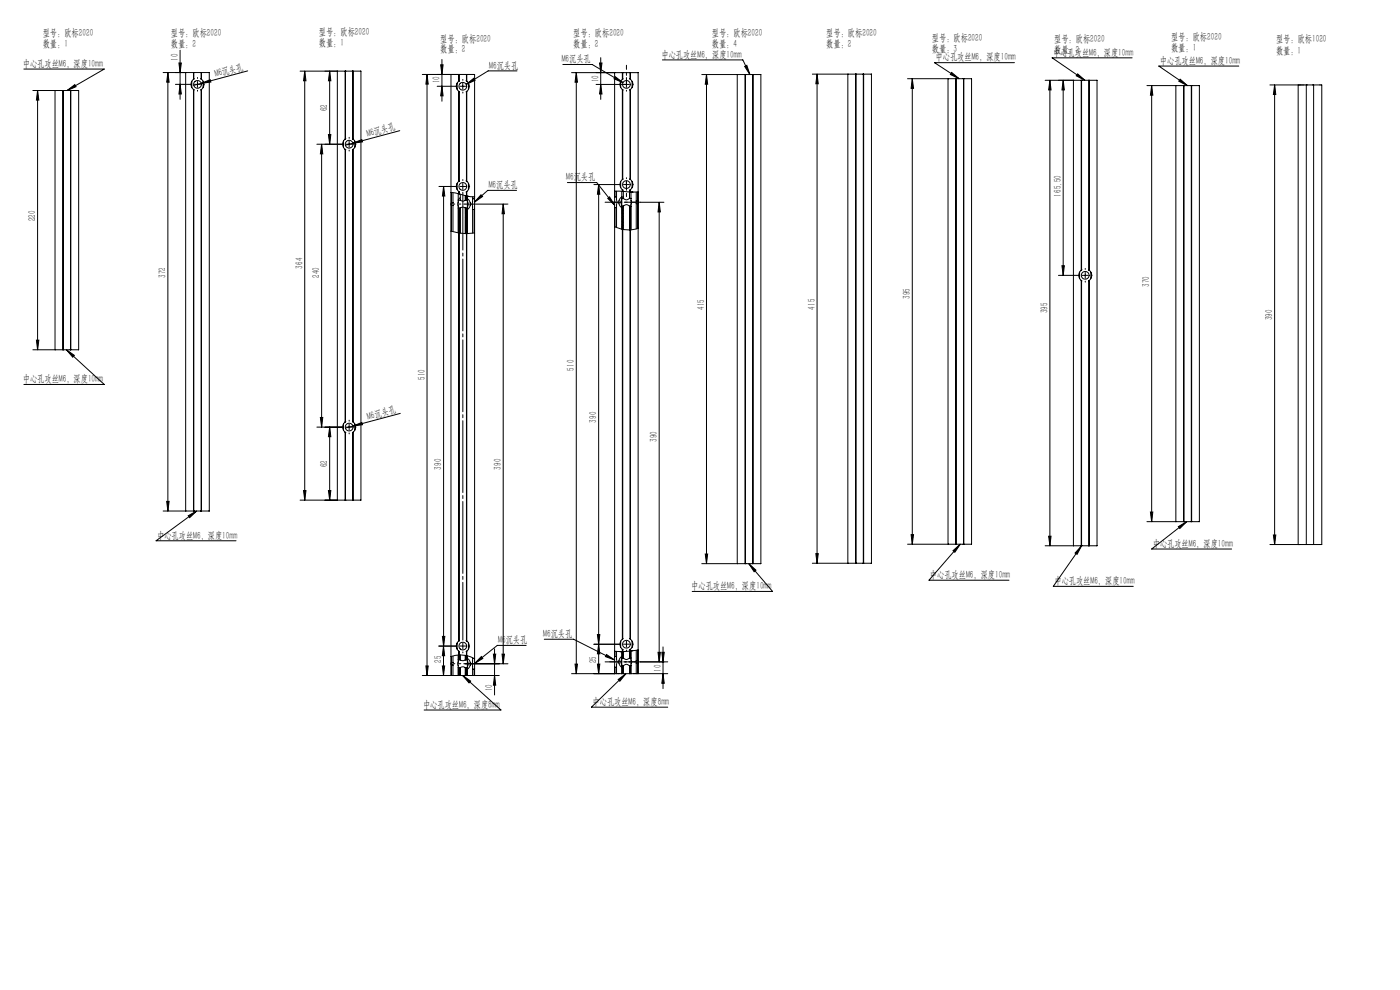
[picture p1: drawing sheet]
<svg xmlns="http://www.w3.org/2000/svg" width="594mm" height="420mm" viewBox="0 0 594 420" stroke-linecap="round" stroke-linejoin="round" font-family="sans-serif">
<g fill="none" stroke="#000" stroke-width=".42">
<path d="M10.1 29.3h34.1l-15.7 9.1M13.9 38.4h12.9M15.9 38.4v110M15.9 38.4l.6 4.1h-1zM23.5 38.4v110M26.7 38.4v110M26.8 38.4h3.1M26.8 38.4v110M28.5 38.4l3.3-2.5 .5 .9zM29.9 38.4h3.5v110h-3.5M29.9 38.4v110M30.1 38.4v110"/>
<path d="M71.2 30.8v186M71.2 30.8l.6 4.1h-1.1zM74.4 35.8h6.5M75.9 26.7h1l-.5 4.1zM76.4 21.3v20.8M76.4 35.8l.5 4.1h-1zM78.9 30.8v186M81.4 34.5v2.6M82.1 37.9l.1 .2M82.1 33.6a2.72 2.72 0 0 0 0 4.3M82.1 30.8v2.8M82.1 37.9v178.9"/>
<path d="M82.2 33.5l-.1 .1M82.2 30.8h3.1M82.2 38l.2 .2M82.2 30.8h-13M82.2 30.8v2.7M82.2 38.1v178.7M82.4 33.4l-.2 .1M82.5 35.8h2.5M82.8 34.5v.1M83.8 34.6v2.5M85.2 33.4l.1 .1M85.3 30.8h3.5v186h-3.5"/>
<path d="M85.3 33.5l.2 .1M85.3 38l-.1 .2M85.3 30.8v2.7M85.3 38.1v178.7M85.4 35.4l3.8-1.6 .3 1zM85.5 33.6a2.72 2.72 0 0 1 0 4.3M85.5 37.9l-.2 .2M85.5 30.8v2.8M85.5 37.9v178.9M86.2 34.5v2.6M105.1 30.1l-22.9 6.1M129.3 30.2v182"/>
<path d="M129.3 30.2l.5 4.1h-1zM139.9 30.2l.5 4.1h-1.1zM139.9 30.2v31M143.2 30.2v182M146.4 30.2v28.8M146.6 30.2h3.1M146.6 30.2h-19.3M146.6 30.2v28.7M149.7 30.2h3.4v182h-3.4M149.7 30.2v28.7M149.8 30.2v28.8M181.2 31.6v255"/>
<path d="M181.2 31.6l.5 4.1h-1zM185.5 36.6h8M187 27.5h1l-.5 4.1zM187.5 36.6l.5 4.1h-1zM187.5 25.2v17.8M191.5 31.6l-.2 255M194 35.3v2.6M194.7 38.8l.1 .1M194.7 34.4a2.72 2.72 0 0 0 0 4.4M194.7 31.6v2.8M194.7 38.8v38.1M194.8 38.9l.2 .1"/>
<path d="M194.8 38.9v37.9M195 31.6l-.3 2.8M195 34.2l-.2 .1M195.1 36.6h2.5M195.3 35.3v.1M196.4 35.3v2.5M197.7 34.2l.2 .1M197.8 35.8l3.2-2.6 .5 .9zM197.9 31.6h3.5v52.8M197.9 31.6l.1 2.8M197.9 31.6h-18.7M197.9 38.9l-.2 .1"/>
<path d="M197.9 38.9v37.9M198 34.4a2.72 2.72 0 0 1 0 4.4M198 38.8l-.1 .1M198 31.6v2.8M198 38.8v38.1M198.8 35.3v2.6M219.4 30.1h-12.3l-9.3 5.7M238.8 27.4h12.4l13.1 7.6M244.5 30.8v255M244.5 30.8l.5 4.1h-1zM254.4 26.7h1l-.5 4.1zM254.9 35.8l.5 4.1h-1z"/>
<path d="M254.9 24.5v17.7M260.9 30.8l-.1 52.9M261.1 32.5l3.2 2.5-3.8-1.6zM263.3 34.5v2.6M264.1 33.6a2.81 2.81 0 0 0 0 4.4M264.1 38l.1 .1M264.1 30.8v2.8M264.1 38v38.1M264.2 38.1l.2 .1M264.2 33.5l-.1 .1M264.2 30.8h3.1M264.2 30.8h-21.7"/>
<path d="M264.2 30.8v2.7M264.2 38.1v37.9M264.4 33.4l-.2 .1M265.8 34.6v2.5M267 35.8h-14.1M267.2 33.4l.1 .1M267.3 30.8h3.5v255M267.3 33.5l.2 .1M267.3 38.1l-.1 .1M267.3 30.8v2.7M267.3 38.1v37.9M267.5 33.6a2.75 2.75 0 0 1 0 4.4"/>
<path d="M267.5 38l-.2 .1M267.5 30.8v2.8M267.5 38v38.1M268.2 34.5v2.6M281.1 25.4h34.1l3 6.2M299.8 31.6v207.5M299.8 31.6l.4 4.1h-1zM312.9 31.6v207.5M315.9 28.2l1-.5 1.3 3.9zM316.1 31.6v207.5M316.3 31.6h3.1M316.3 31.6h-18.6"/>
<path d="M316.3 31.6v207.5M319.4 31.6h3.4v207.5h-3.4M319.4 31.6v207.5M319.5 31.6v207.5M346.7 31.5v207.5M346.7 31.5l.5 4h-1.1zM359.8 31.5v207.5M363 31.5v207.5M363.2 31.5h3.1M363.2 31.5h-18.5M363.2 31.5v207.5M366.3 31.5h3.4v207.5h-3.4"/>
<path d="M366.3 31.5v207.5M366.4 31.5v207.5M387.1 33.4v197.5M387.1 33.4l.5 4.1h-1zM402.3 33.4v197.5M403.8 30.7l3.1 2.7-3.7-1.8zM405.5 33.4v197.5M405.7 33.4h3.1M405.7 33.4h-20.6M405.7 33.4v197.5M408.8 33.4h3.4M408.8 33.4v197.5"/>
<path d="M408.9 33.4v197.5M412.2 33.4h.1M412.2 33.4v197.5M430.4 26.6h-33.9l10.4 6.8M445.5 34.1v197.4M445.5 34.1l.4 4.1h-1zM451.1 34.1l.5 4.1h-1zM451.1 34.1v82.7M455.5 34.1v197.4M457.2 31.3l3.1 2.8-3.7-1.9zM458.8 34.1v80.5M458.9 34.1h3.1"/>
<path d="M458.9 34.1h-15.5M458.9 34.1v80.4M462 34.1h3.5v197.4h-3.5M462 34.1v80.4M462.1 34.1v80.5M480.3 24.5h-33.9l13.9 9.6M488.6 36.3v185M488.6 36.3l.5 4.1h-1zM499 36.3v185M500.7 33.6l3.1 2.7-3.7-1.9zM502.2 36.3v185M502.4 36.3h3.1"/>
<path d="M502.4 36.3h-15.8M502.4 36.3v185M505.5 36.3h3.4v185h-3.4M505.5 36.3v185M505.6 36.3v185M525.6 28h-33.9l12.1 8.3M540.8 36v195M540.8 36l.5 4.1h-1zM551.6 36h-.8v195h.8M554.2 36h3.2M554.2 36h-15.4M554.2 36v195"/>
<path d="M557.4 36h3.4v195h-3.4M557.4 36v195M139.3 57.1h1.1l-.5 4.1zM145.7 59.8v2.7M146.4 59a2.72 2.72 0 0 0 0 4.3M146.6 58.9l-.2 .1M146.8 58.8l-.2 .1M148.1 59.9v2.5M149.5 58.8l.2 .1M149.7 58.9l.1 .1M149.8 59a2.72 2.72 0 0 1 0 4.3M150.5 59.8v2.7"/>
<path d="M169.6 55.4l-23.1 6.2M134.4 61.2h10.8M136.5 61.2v120M136.5 61.2l.4 4.1h-1zM146.4 63.3l.2 .1M146.4 63.3v115.7M146.6 63.4l.2 .2M146.6 63.4v115.5M146.9 61.2h2.5M149.7 63.4l-.2 .2M149.7 63.4v115.5M149.7 60.8l3.8-1.6 .3 1z"/>
<path d="M149.8 63.3l-.1 .1M149.8 63.3v115.7M186.2 79.1h7.3M188.2 79.1l.5 4.1h-1zM188.2 79.1v207.5M194 77.8v2.6M194.7 76.9a2.75 2.75 0 0 0 0 4.4M194.8 76.8l-.1 .1M195 76.7l-.2 .1M195.1 79.1h2.5M196.4 77.8v2.5M197.7 76.7l.2 .1"/>
<path d="M197.9 76.8l.1 .1M198 76.9a2.75 2.75 0 0 1 0 4.4M198.8 77.8v2.6M240.7 77.5h12.5l7.6 9.5M252 78.3h10.9M254 78.3l.5 4.1h-1zM254 78.3v207.5M263.3 77v2.6M264.1 76.1a2.81 2.81 0 0 0 0 4.4M264.2 76l-.1 .1M264.4 75.9l-.2 .1M264.5 78.3h2.5"/>
<path d="M265.8 77.1v2.5M267.2 75.9l.1 .1M267.3 76l.2 .1M267.5 76.1a2.75 2.75 0 0 1 0 4.4M268.2 77v2.6M191.3 81.7l3.4 .5M191.3 98.1l3.4 .7M191.5 86v1.2M191.5 87.2h.7M191.5 86h.7M191.5 81.7v4.3M191.5 87.2v10.9"/>
<path d="M192.2 86v1.2M192.2 81.8v4.2M192.2 87.2v11M194.4 84.9v3.3M194.4 88.2h.9M194.4 84.9h.9M194.4 82.1v2.8M194.4 88.2v10.6M194.5 88.2l-.1 .1M194.7 81.3l.1 .1M194.7 81.3v.9M194.7 98.8v173.1"/>
<path d="M194.7 82.2l.1 .1M194.7 98.8l.1 .1M194.8 81.4l.2 .1M194.8 81.4v.9M194.8 98.9v172.9M194.8 98.9l3.1 .2M194.8 82.3l3.1 .8M194.9 88.2l-.5 .5M195.3 88.2h.1a1.6 1.6 0 0 1 2 0M195.3 84.9v.1a1.6 1.6 0 0 0 2.1-.1M195.3 80.3v.1M195.3 82.4v2.5"/>
<path d="M195.3 88.2v10.7M195.3 88.3l-.9 .9M195.3 88.7l-.9 1M195.3 89.2l-.9 .9M195.3 89.7l-.9 .8M195.3 90.1l-.9 .9M195.3 90.5l-.9 1M195.3 91l-.9 .9M195.3 91.5l-.9 .8M195.3 91.9l-.9 .9M195.3 92.3l-.9 1M195.3 92.8l-.9 .9"/>
<path d="M195.3 93.3l-.9 .8M195.3 93.7l-.9 .9M195.3 94.1l-.9 1M195.3 94.6l-.9 .9M195.3 95.1l-.9 .8M195.3 95.5l-.9 .9M195.3 95.9l-.9 .9M195.3 96.4l-.9 .9M195.3 96.8l-.9 .9M195.3 97.3l-.9 .9M195.3 97.7l-.9 .9M195.3 98.2l-.6 .6"/>
<path d="M195.3 98.6l-.2 .3M195.3 83.8l-.9 .9M197.3 86.6h18.2M197.4 83v1.9M197.4 88.2v10.9M197.4 88.2h.9M197.4 84.9h.9M197.4 83v.1M197.6 88.2l-.2 .3M197.8 83.1l-.4 .4M197.9 81.4l-.2 .1M197.9 81.4v1.7"/>
<path d="M197.9 99.1v172.7M197.9 99.1h.1M197.9 83.1l.1 .1M198 81.3l-.1 .1M198 81.3v1.9M198 99.1v172.8M198 83.2l3.3 .3M198 88.2l-.6 .7M198.2 83.2l-.8 .7M198.2 83.2l.8 .2M198.3 84.9v3.3M198.3 84.2a2.72 2.72 0 0 1 0 4.8"/>
<path d="M198.3 85.3l.3 1-.3 1.6M198.3 83.2v1.7M198.3 88.2v10.9M198.3 84.9h-.1M198.3 88.5l-.9 .8M198.3 89.8l-.9 .9M198.3 90.3l-.9 .8M198.3 91.6l-.9 .9M198.3 92.9l-.9 .9M198.3 93.4l-.9 .9M198.3 94.7l-.9 .9M198.3 95.2l-.9 .9"/>
<path d="M198.3 88.9l-.9 .9M198.3 89.3l-.9 1M198.3 90.7l-.9 .9M198.3 91.1l-.9 1M198.3 92l-.9 .9M198.3 92.5l-.9 .9M198.3 93.8l-.9 .9M198.3 94.3l-.9 .9M198.3 95.6l-.9 .9M198.3 96.1l-.9 .9M198.3 96.5l-.9 .9M198.3 97l-.9 .9"/>
<path d="M198.3 97.4l-.9 .9M198.3 97.9l-.9 .9M198.3 98.3l-.8 .8M198.3 98.8l-.3 .3M198.3 83.5l-.9 .9M198.3 83.9l-.9 1M198.3 84.4l-.5 .5M200.5 84.3l-.2 2.3 .2 2.3M200.5 83.5v.8M200.5 88.9v10M200.5 88.9h.7M200.5 84.3h.7"/>
<path d="M201.2 84.3l.2 .1M201.2 83.5v.8M201.2 88.9v9.9M201.3 98.8h.1M201.3 98.8l-3.3 .3M201.4 88.7l-.2 .2M201.4 84.4v4.3M201.4 88.7v190.8M201.4 83.4l-.1 .1M204.1 82.6l.7 .8-3.4 2.3zM213.5 86.6v195M213.5 86.6l.5 4.1h-1z"/>
<path d="M219.2 80.8h-12.3l-5.5 4.9M257.8 84.2l.8-.7 2.2 3.5zM260.8 81.1l3.3 .1M260.8 96.2l3.3 1.1M260.8 88l.1 .1M260.8 83.7v4.3M260.8 88v190.6M260.9 83.5l-.1 .2M260.9 88.1h.7M260.9 83.5h.7M260.9 81.1v2.4M260.9 88.1v8.2"/>
<path d="M261.6 83.5l.2 2.3-.2 2.3M261.6 81.1v2.4M261.6 88.1v8.4M263.8 84.2v3.3M263.8 83.4a2.75 2.75 0 0 0 0 4.8M263.8 84.5l-.3 1 .3 1.6M263.8 84.2h.7M263.8 87.5h.7M263.8 81.2v3M263.8 87.5v9.8M263.9 87.5h-.1M264.1 81.2h.1"/>
<path d="M264.1 97.3h.1M264.1 80.5l.1 .7M264.1 80.5v.7M264.1 97.3v173.9M264.2 81.2l3.1 .3M264.2 80.6l.2 .1M264.2 97.3l.2 .1M264.2 97.3v173.7M264.3 87.5l-.5 .5M264.4 97.4l2.8 .2M264.5 83.3l-.7 .6M264.5 87.8l-.7 .6"/>
<path d="M264.5 88.2l-.7 .7M264.5 88.7l-.7 .6M264.5 89.1l-.7 .7M264.5 89.6l-.7 .6M264.5 90l-.7 .6M264.5 90.5l-.7 .6M264.5 90.9l-.7 .7M264.5 91.4l-.7 .6M264.5 91.8l-.7 .6M264.5 92.3l-.7 .6M264.5 92.7l-.7 .7M264.5 93.2l-.7 .6"/>
<path d="M264.5 93.6l-.7 .6M264.5 94.1l-.7 .6M264.5 94.5l-.7 .7M264.5 95l-.7 .6M264.5 95.4l-.7 .6M264.5 95.8l-.7 .7M264.5 96.3l-.7 .7M264.5 96.7l-.6 .6M264.5 97.2l-.2 .2M264.5 87.5a1.65 1.65 0 0 1 2.6 0M264.5 84.2a1.66 1.66 0 0 0 2.6 0M264.5 81.2v3"/>
<path d="M264.5 87.5v9.9M267.1 81.4v2.8M267.1 87.5v10.1M267.1 84.2h.6M267.1 87.5h.6M267.2 97.6h.1M267.3 81.5h3.5M267.3 97.6h.2M267.3 80.6l-.1 .1M267.3 97.6v173.4M267.5 87.5l-.4 .4M267.5 80.5v1h1"/>
<path d="M267.5 80.5l-.2 1M267.5 97.6v173.6M267.7 88.1l-.6 .6M267.7 89.9l-.6 .6M267.7 93l-.6 .7M267.7 94l-.6 .6M267.7 87.6l-.6 .7M267.7 88.6l-.6 .6M267.7 89l-.6 .7M267.7 89.4l-.6 .7M267.7 90.4l-.6 .6M267.7 90.8l-.6 .7"/>
<path d="M267.7 91.2l-.6 .7M267.7 91.7l-.6 .6M267.7 92.2l-.6 .6M267.7 92.6l-.6 .7M267.7 93.5l-.6 .6M267.7 94.4l-.6 .7M267.7 94.8l-.6 .7M267.7 95.3l-.6 .6M267.7 95.7l-.6 .7M267.7 96.2l-.6 .7M267.7 96.6l-.6 .7M267.7 97.1l-.5 .5"/>
<path d="M267.7 84.2v3.3M267.7 81.5v2.7M267.7 87.5v10M269.9 85.2v1.2M269.9 81.5v3.7M269.9 86.4v10.7M269.9 86.4h.7M269.9 85.2h.7M270.6 85.2v1.2M270.6 81.5v3.7M270.6 86.4v10.5M270.8 96.8l-3.3 .8"/>
<path d="M271.6 85.8h10.1M279.7 85.8v195M279.7 85.8l.5 4.1h-1zM449.1 116.8h8.5M450.6 112.7h1l-.5 4.1zM458 115.5v2.6M458.8 114.6a2.75 2.75 0 0 0 0 4.4M458.8 119l.1 .1M458.8 119v112.5M458.9 114.5l-.1 .1M458.9 119.1l.2 .1M458.9 119.1v112.4"/>
<path d="M459.1 114.4l-.2 .1M459.2 116.8h2.5M460.4 115.6v2.5M461.8 114.4l.2 .1M462 114.5l.1 .1M462 119.1l-.2 .1M462 119.1v112.4M462.1 119l-.1 .1M462.1 114.6a2.75 2.75 0 0 1 0 4.4M462.1 119v112.5M462.8 115.5v2.6M13.9 148.4h12.9"/>
<path d="M15.5 144.3h1l-.6 4.1zM26.8 148.4h3.1M28.2 148.4l3.3 2.4-.6 .7zM28.2 148.4l16 14.7h-34.1M135.9 177.1h1l-.4 4.1zM145.7 179.9v2.6M146.4 179a2.75 2.75 0 0 0 0 4.4M146.6 178.9l-.2 .1M146.8 178.8l-.2 .1M148.1 179.9v2.5M149.5 178.8l.2 .1M149.7 178.9l.1 .1"/>
<path d="M149.8 179a2.75 2.75 0 0 1 0 4.4M150.5 179.9v2.6M169.8 175.4l-20.1 5.3M134.4 181.2h10.8M139.9 181.2v31M139.9 181.2l.5 4.1h-1.1zM146.4 183.4l.2 .1M146.4 183.4v28.8M146.6 183.5l.2 .1M146.6 183.5v28.7M146.9 181.2h2.5M149.7 183.5l-.2 .1"/>
<path d="M149.7 183.5v28.7M149.7 180.7l3.8-1.5 .3 1zM149.7 180.7l-3.2 .9M149.8 183.4l-.1 .1M149.8 183.4v28.8M70.7 212.7h1.1l-.6 4.1zM79.9 218.8l3.5-2-2.9 2.8zM82.2 216.8h3.1M82.2 216.8h-13M83.4 216.8l-17.2 12.6h34M128.8 208.1h1l-.5 4.1zM139.3 208.1h1.1l-.5 4.1z"/>
<path d="M146.6 212.2h3.1M146.6 212.2h-19.3M488.1 217.2h1l-.5 4.1zM299.2 235h1l-.4 4.1zM316.3 239.1h3.1M316.3 239.1h-18.6M317.7 239.1l3 2.8-.7 .7zM317.7 239.1l10.1 11.8h-34.1M346.1 234.9h1.1l-.5 4.1zM363.2 239h3.1M363.2 239h-18.5M386.6 226.8h1l-.5 4.1z"/>
<path d="M404.4 233.6l3-2.7-2.3 3.4zM405.7 230.9h3.1M405.7 230.9h-20.6M407.4 230.9l-13.2 15.3h33.9M408.8 230.9h3.4M412.2 230.9h.1M444.9 227.5h1l-.4 4zM458.9 231.5l-12 17.3h33.9M458.9 231.5h3.1M458.9 231.5h-15.5M458.9 231.5l-1.9 3.7-.9-.6zM486.6 221.3h15.8"/>
<path d="M500 223.4l3.5-2.1-2.9 2.9zM502.4 221.3h3.1M503.5 221.3l-14.9 11.6h34M540.3 227h1l-.5 4zM554.2 231h3.2M554.2 231h-15.4M186.2 274.1h7.3M187.7 270h1l-.5 4.1zM188.2 274.1l.5 4.1h-1zM191.5 278.5v2.5M192.2 278.3v2.7M194 272.8v2.6"/>
<path d="M194.4 279.9v3.3M194.4 279.9h.9M194.4 277.9v2M194.4 278.7l.8-.8 .1 2M194.7 271.9a2.72 2.72 0 0 0 0 4.3M194.7 276.2l.1 1.7M194.7 276.2v1.7M194.7 277.9l-3.4 .7M194.7 277.9h.1M194.8 277.9l-.4 .4M194.8 271.8l-.1 .1M194.8 276.3l.2 .2"/>
<path d="M194.8 277.9l2.9 .2M195 271.7l-.2 .1M195.3 279.9a1.67 1.67 0 0 0 2.1 0M195.3 275.3v.1M195.3 278.2l-.9 .9M195.3 278.7l-.9 .9M195.3 279.1l-.8 .8M195.3 279.6l-.4 .3M197.4 278v1.9M197.4 279.9h.9M197.7 278.1l-.3 .3M197.7 271.7l.2 .1"/>
<path d="M197.7 278.1h.2M197.9 271.8l.1 .1M197.9 276.3l-.2 .2M197.9 278.1h.1M198 271.9a2.72 2.72 0 0 1 0 4.3M198 276.2l-.1 1.9M198 276.2v1.9M198 278.1l3.4 1.4M198.1 278.1l-.7 .7M198.3 279.9v3.3M198.3 279.2a2.75 2.75 0 0 1 0 4.8M198.3 278.2v1.7"/>
<path d="M198.3 278.4l-.9 .9M198.3 278.8l-.9 .9M198.3 279.3l-.7 .6M198.3 279.7l-.2 .2M198.8 272.8v2.6M200.5 279.3l-.2 2.3 .2 2.3M200.5 279.3h.5M200.5 279.1v.2M201.4 279.5v4.3M204.2 278.5l.7 .8-3.5 2.2zM209.3 277.5h1l-.5 4.1zM209.8 275.3v19.5"/>
<path d="M213 277.5h1l-.5 4.1zM223.2 273.8h-12.2l-9.6 7.7M230.9 271.2h12.5l17.4 8.8M252 273.3h10.9M253.5 269.2h1l-.5 4.1zM254 273.3l.5 4.1h-1zM257.4 277.7l3.4 2.3-3.9-1.4zM260.8 278.6v4.4M260.9 278.5l-.1 .1M260.9 276.3v2.2M260.9 278.5h.7M261.6 278.5l.2 2.3-.2 2.3"/>
<path d="M261.6 276.3v2.2M263.1 276.5h1.1M263.3 272v2.6M263.8 279.2v3.3M263.8 278.4a2.79 2.79 0 0 0 0 4.8M263.8 279.5l-.3 1 .3 1.6M263.8 279.2h.7M263.9 276.5l-.1 2.7M264.1 275.5v1l-3.3-.2M264.1 275.5l.1 .1M264.1 271.2a2.77 2.77 0 0 0 0 4.3M264.2 275.6l.2 .1"/>
<path d="M264.2 271l-.1 .2M264.2 275.6v.9M264.3 276.5l-.5 .5M264.4 271l-.2 .1M264.5 276.8l-.7 .6M264.5 277.3l-.7 .6M264.5 277.7l-.7 .7M264.5 278.1l-.7 .7M264.5 278.6l-.6 .6M264.5 279l-.1 .2M264.5 279.2a1.66 1.66 0 0 0 2.6 0M264.5 276.5v2.7"/>
<path d="M267.1 276.2v3M267.1 279.2h.6M267.2 271l.1 .1M267.3 276.2l-.2 .3M267.3 276.2l-3.1 .3M267.3 276.2h.2M267.3 271l.2 .2M267.3 275.6l-.1 .1M267.3 275.6v.6M267.5 275.5l-.2 .1M267.5 271.2a2.72 2.72 0 0 1 0 4.3M267.5 275.5v.7"/>
<path d="M267.7 276.2l-.6 .7M267.7 276.7l-.6 .6M267.7 277.2l-.6 .6M267.7 277.6l-.6 .7M267.7 278l-.6 .7M267.7 278.5l-.6 .6M267.7 278.9l-.2 .3M267.7 279.2v3.3M267.7 276.2v3M268.2 272v2.6M268.5 276.1l-.8 .1M269.9 275.9v4.3"/>
<path d="M270.6 275.8v4.4M270.8 275.8l-3.3 .4M279.2 276.7h1l-.5 4.1zM280.8 276.7h1l-.5 4.1zM281.3 274.4v17.8M180.7 282.5h1l-.5 4.1zM187.7 282.5h1l-.5 4.1zM191.5 281v1.2M191.5 282.2v4.4M191.5 282.2h.7M191.5 281h.7M192.2 281v1.2"/>
<path d="M192.2 286.6h3.1M192.2 286.6h-13M192.2 282.2v4.4M194.4 283.2l-.1 3.4M194.4 283.2h.9M194.6 283.2l-.2 .2M194.8 283.2l-.4 .5M195.1 283.2l-.7 .8M195.3 283.2h.1a1.65 1.65 0 0 1 2 0M195.3 286.6h2.1M195.3 283.2v3.4M195.3 283.3l-.9 1"/>
<path d="M195.3 283.6l-.9 .9M195.3 283.9l-.9 .9M195.3 284.2l-.9 .9M195.3 284.5l-.9 .9M195.3 284.7l-.9 1M195.3 285l-.9 .9M195.3 285.3l-.9 .9M195.3 285.6l-.9 .9M195.3 285.9l-.7 .7M195.3 286.2l-.4 .4M195.3 286.4l-.1 .2M196.3 286.6l16.2 14.6h-32.5"/>
<path d="M196.3 286.6l3.4 2.3-.7 .8zM197.3 281.6h18.2M197.4 286.6h14.4M197.4 283.2v3.4M197.4 283.2h.9M197.5 283.2l-.1 .1M197.9 283.2l-.5 .6M198.3 280.3l.3 1-.3 1.6M198.3 283.2l.1 3.4M198.3 283.3l-.9 .9M198.3 283.8l-.9 .9M198.3 284.2l-.9 .9"/>
<path d="M198.3 284.7l-.9 .9M198.3 285.1l-.9 .9M198.3 285.6l-.9 .9M198.3 286l-.6 .6M198.3 286.5l-.1 .1M200.5 283.9v2.7h-.2M200.5 283.9h.7M201.2 283.9v2.7M201.4 283.8l-.2 .1M201.4 283.8v2.8M209.8 286.6l.5 4.1h-1zM244 281.7h1l-.5 4.1z"/>
<path d="M253.5 281.7h1l-.5 4.1zM260.8 283l.1 .1M260.8 283v2.8M260.9 283.1v2.7M260.9 283.1h.7M261.6 285.8h2.9M261.6 285.8h-19.1M261.6 283.1v2.7M262.3 288.3l3.3-2.5-2.6 3.2zM263.8 282.5l-.1 3.3M263.8 282.5h.7M264.2 282.5l-.4 .3"/>
<path d="M264.5 282.6l-.7 .7M264.5 283.1l-.7 .6M264.5 283.5l-.7 .7M264.5 284l-.7 .6M264.5 284.4l-.7 .7M264.5 284.9l-.7 .6M264.5 285.3l-.5 .5M264.5 285.8h-.1M264.5 282.5a1.65 1.65 0 0 1 2.6 0M264.5 285.8h2.6M264.5 282.5v3.3M265.6 285.8l-14.7 14.2h32.4"/>
<path d="M267.1 285.8h2.8M267.1 282.5v3.3M267.1 282.5h.6M267.3 282.5l-.2 .2M267.7 282.5l-.6 .7M267.7 283l-.6 .6M267.7 283.4l-.6 .7M267.7 283.9l-.6 .6M267.7 284.3l-.6 .7M267.7 284.8l-.6 .6M267.7 285.2l-.6 .6M267.7 285.7l-.1 .1"/>
<path d="M267.7 282.5l.1 3.3M269.9 280.2v1.2M269.9 285.8h13.4M269.9 280.2h.7M269.9 281.4v4.4M269.9 281.4h.7M270.6 280.2v1.2M270.6 281.4v4.4M271.6 280.8h11.7M281.3 285.8l.5 4.1h-1z"/>
<circle cx="83.8" cy="35.8" r="1.65"/>
<circle cx="196.4" cy="36.6" r="1.65"/>
<circle cx="265.8" cy="35.8" r="1.64"/>
<circle cx="148.1" cy="61.2" r="1.65"/>
<circle cx="196.4" cy="79.1" r="1.65"/>
<circle cx="265.8" cy="78.3" r="1.65"/>
<circle cx="460.4" cy="116.8" r="1.66"/>
<circle cx="148.1" cy="181.2" r="1.65"/>
<circle cx="196.4" cy="274.1" r="1.66"/>
<circle cx="265.8" cy="273.3" r="1.64"/>
</g>
<g fill="none" stroke="#000" stroke-width=".42" stroke-dasharray="30.5 1.3 1.3 1.3">
<path d="M81.3 35.8h-.4M83.8 33.3v-.4M83.8 38.3v.4M86.3 35.8h.4M193.9 36.6h-.4M196.4 34.1v-.4M196.4 39.1v.4M198.9 36.6h.4M263.3 35.8h-.4M265.8 33.3v-.4M265.8 38.3v.4M268.3 35.8h.4"/>
<path d="M148.1 58.7v-.4M145.6 61.2h-.4M148.1 63.7v.4M150.6 61.2h.4M193.9 79.1h-.4M196.4 76.6v-.4M198.9 79.1h.4M263.3 78.3h-.4M265.8 75.8v-.4M268.3 78.3h.4M458 116.8h-.4M460.5 114.3v-.4"/>
<path d="M460.5 119.3v.4M463 116.8h.4M148.1 178.7v-.4M145.6 181.2h-.4M148.1 183.7v.4M150.6 181.2h.4M193.9 274.1h-.4M196.4 274.1v-1.3M196.4 274.1h-1.3M196.4 274.1v1.2M196.4 274.1h1.2M196.4 276.6v.4"/>
<path d="M198.9 274.1h.4M263.3 273.3h-.4M265.8 273.3v-1.3M265.8 273.3h-1.3M265.8 273.3v1.2M265.8 273.3h1.2M265.8 275.8v.4M268.3 273.3h.4"/>
</g>
<path d="M196.4 271.6v-190" fill="none" stroke="#000" stroke-width=".42" stroke-dasharray="30.5 1.3 1.3 1.3" stroke-dashoffset="6"/>
<path d="M269.7 85.8h-13M258.7 280.8h13M269.7 280.8h-13" fill="none" stroke="#000" stroke-width=".42" stroke-dasharray="30.5 1.3 1.3 1.3" stroke-dashoffset="25.9"/>
<path d="M265.1 280.8h4.6" fill="none" stroke="#000" stroke-width=".42" stroke-dasharray="30.5 1.3 1.3 1.3" stroke-dashoffset="30.1"/>
<path d="M259.3 85.8h12.4" fill="none" stroke="#000" stroke-width=".42" stroke-dasharray="30.5 1.3 1.3 1.3" stroke-dashoffset="26.2"/>
<path d="M265.8 76.7v6.7" fill="none" stroke="#000" stroke-width=".42" stroke-dasharray="30.5 1.3 1.3 1.3" stroke-dashoffset="29"/>
<path d="M265.8 27.7v7.3" fill="none" stroke="#000" stroke-width=".42" stroke-dasharray="30.5 1.3 1.3 1.3" stroke-dashoffset="28.7"/>
<path d="M192.4 86.6h4.9M197.3 281.6h-4.9" fill="none" stroke="#000" stroke-width=".42" stroke-dasharray="30.5 1.3 1.3 1.3" stroke-dashoffset="29.9"/>
<g fill="#000">
<path d="M85.4 35.4l3.8-1.6 .3 1zM149.7 60.8l3.8-1.6 .3 1zM149.7 180.7l3.8-1.5 .3 1z"/>
<path d="M15.9 38.4l.6 4.1h-1zM15.5 144.3h1l-.6 4.1zM71.2 30.8l.6 4.1h-1.1zM70.7 212.7h1.1l-.6 4.1zM129.3 30.2l.5 4.1h-1zM128.8 208.1h1l-.5 4.1zM139.9 181.2l.5 4.1h-1.1zM139.3 208.1h1.1l-.5 4.1zM136.5 61.2l.4 4.1h-1zM135.9 177.1h1l-.4 4.1zM181.2 31.6l.5 4.1h-1zM180.7 282.5h1l-.5 4.1zM188.2 274.1l.5 4.1h-1zM187.7 282.5h1l-.5 4.1zM209.3 277.5h1l-.5 4.1zM209.8 286.6l.5 4.1h-1zM213.5 86.6l.5 4.1h-1zM213 277.5h1l-.5 4.1zM244.5 30.8l.5 4.1h-1zM244 281.7h1l-.5 4.1zM254 273.3l.5 4.1h-1zM253.5 281.7h1l-.5 4.1zM280.8 276.7h1l-.5 4.1zM281.3 285.8l.5 4.1h-1zM299.8 31.6l.4 4.1h-1zM299.2 235h1l-.4 4.1zM387.1 33.4l.5 4.1h-1zM386.6 226.8h1l-.5 4.1zM488.6 36.3l.5 4.1h-1zM488.1 217.2h1l-.5 4.1zM346.7 31.5l.5 4h-1.1zM346.1 234.9h1.1l-.5 4.1zM445.5 34.1l.4 4.1h-1zM444.9 227.5h1l-.4 4zM540.8 36l.5 4.1h-1zM540.3 227h1l-.5 4z"/>
<path d="M76.4 35.8l.5 4.1h-1zM75.9 26.7h1l-.5 4.1zM139.3 57.1h1.1l-.5 4.1zM139.9 30.2l.5 4.1h-1.1zM187.7 270h1l-.5 4.1zM188.2 79.1l.5 4.1h-1zM187.5 36.6l.5 4.1h-1zM187 27.5h1l-.5 4.1zM253.5 269.2h1l-.5 4.1zM254 78.3l.5 4.1h-1zM279.2 276.7h1l-.5 4.1zM279.7 85.8l.5 4.1h-1zM254.9 35.8l.5 4.1h-1zM254.4 26.7h1l-.5 4.1zM450.6 112.7h1l-.5 4.1zM451.1 34.1l.5 4.1h-1z"/>
<path d="M28.2 148.4l3.3 2.4-.6 .7zM28.5 38.4l3.3-2.5 .5 .9zM79.9 218.8l3.5-2-2.9 2.8zM204.2 278.5l.7 .8-3.5 2.2zM197.8 35.8l3.2-2.6 .5 .9zM204.1 82.6l.7 .8-3.4 2.3zM196.3 286.6l3.4 2.3-.7 .8zM257.4 277.7l3.4 2.3-3.9-1.4zM261.1 32.5l3.2 2.5-3.8-1.6zM257.8 84.2l.8-.7 2.2 3.5zM262.3 288.3l3.3-2.5-2.6 3.2zM315.9 28.2l1-.5 1.3 3.9zM317.7 239.1l3 2.8-.7 .7zM403.8 30.7l3.1 2.7-3.7-1.8zM404.4 233.6l3-2.7-2.3 3.4zM500.7 33.6l3.1 2.7-3.7-1.9zM500 223.4l3.5-2.1-2.9 2.9zM457.2 31.3l3.1 2.8-3.7-1.9zM458.9 231.5l-1.9 3.7-.9-.6z"/>
</g>
<g font-size="4.4">
<text x="18.1" y="15.3">型号：欧标2020</text>
<text x="72.5" y="15.3">型号：欧标2020</text>
<text x="135.3" y="14.8">型号：欧标2020</text>
<text x="186.8" y="17.8">型号：欧标2020</text>
<text x="243.2" y="15.4">型号：欧标2020</text>
<text x="302" y="15.4">型号：欧标2020</text>
<text x="350.6" y="15.4">型号：欧标2020</text>
<text x="395.4" y="17.5">型号：欧标2020</text>
<text x="447.3" y="17.8">型号：欧标2020</text>
<text x="496.9" y="17">型号：欧标2020</text>
<text x="18.1" y="19.8">数量：1</text>
<text x="72.5" y="19.8">数量：2</text>
<text x="135.3" y="19.3">数量：1</text>
<text x="186.8" y="22.3">数量：2</text>
<text x="243.2" y="19.9">数量：2</text>
<text x="302" y="19.9">数量：4</text>
<text x="350.6" y="19.9">数量：2</text>
<text x="395.4" y="22">数量：3</text>
<text x="446.8" y="23.6">中心孔攻丝M6，深度10mm</text>
<text x="447.3" y="22.3">数量：2</text>
<text x="496.9" y="21.5">数量：1</text>
<text x="541.4" y="18">型号：欧标1020</text>
<text x="541.4" y="23">数量：1</text>
<text x="9.7" y="28.4">中心孔攻丝M6，深度10mm</text>
<text x="75.6" y="25.9" transform="rotate(-90 75.6 25.9)">10</text>
<text x="207.6" y="29.1">M6沉头孔</text>
<text x="238.3" y="26.4">M6沉头孔</text>
<text x="280.6" y="24.4">中心孔攻丝M6，深度10mm</text>
<text x="397" y="25.6">中心孔攻丝M6，深度10mm</text>
<text x="492.2" y="27.1">中心孔攻丝M6，深度10mm</text>
<text x="91.5" y="32.8" transform="rotate(-15 91.5 32.8)">M6沉头孔</text>
<text x="186.6" y="35.3" transform="rotate(-90 186.6 35.3)">10</text>
<text x="254" y="34.9" transform="rotate(-90 254 34.9)">10</text>
<text x="139" y="47.3" transform="rotate(-90 139 47.3)">62</text>
<text x="156" y="58.2" transform="rotate(-15 156 58.2)">M6沉头孔</text>
<text x="240.3" y="76.5">M6沉头孔</text>
<text x="207.4" y="79.8">M6沉头孔</text>
<text x="450.2" y="83.4" transform="rotate(-90 450.2 83.4)">165.50</text>
<text x="15.1" y="93.8" transform="rotate(-90 15.1 93.8)">220</text>
<text x="128.4" y="113.9" transform="rotate(-90 128.4 113.9)">364</text>
<text x="70.4" y="117.9" transform="rotate(-90 70.4 117.9)">372</text>
<text x="135.6" y="117.9" transform="rotate(-90 135.6 117.9)">240</text>
<text x="487.8" y="121.7" transform="rotate(-90 487.8 121.7)">370</text>
<text x="298.9" y="131.5" transform="rotate(-90 298.9 131.5)">415</text>
<text x="345.8" y="131.3" transform="rotate(-90 345.8 131.3)">415</text>
<text x="386.2" y="126.9" transform="rotate(-90 386.2 126.9)">395</text>
<text x="444.6" y="132.9" transform="rotate(-90 444.6 132.9)">395</text>
<text x="539.9" y="135.8" transform="rotate(-90 539.9 135.8)">390</text>
<text x="180.3" y="161.2" transform="rotate(-90 180.3 161.2)">510</text>
<text x="243.6" y="157.2" transform="rotate(-90 243.6 157.2)">510</text>
<text x="9.7" y="162.2">中心孔攻丝M6，深度10mm</text>
<text x="156.2" y="178.1" transform="rotate(-15 156.2 178.1)">M6沉头孔</text>
<text x="253.1" y="179.3" transform="rotate(-90 253.1 179.3)">390</text>
<text x="278.8" y="187.4" transform="rotate(-90 278.8 187.4)">390</text>
<text x="139" y="198.2" transform="rotate(-90 139 198.2)">62</text>
<text x="187.4" y="199.3" transform="rotate(-90 187.4 199.3)">390</text>
<text x="212.7" y="199.3" transform="rotate(-90 212.7 199.3)">390</text>
<text x="66.7" y="228.5">中心孔攻丝M6，深度10mm</text>
<text x="489.1" y="232">中心孔攻丝M6，深度10mm</text>
<text x="394.6" y="245.2">中心孔攻丝M6，深度10mm</text>
<text x="293.3" y="250">中心孔攻丝M6，深度10mm</text>
<text x="447.4" y="247.8">中心孔攻丝M6，深度10mm</text>
<text x="211.4" y="272.8">M6沉头孔</text>
<text x="230.5" y="270.3">M6沉头孔</text>
<text x="187.3" y="281.2" transform="rotate(-90 187.3 281.2)">25</text>
<text x="253.1" y="281.5" transform="rotate(-90 253.1 281.5)">25</text>
<text x="280.5" y="284.9" transform="rotate(-90 280.5 284.9)">10</text>
<text x="209" y="293.3" transform="rotate(-90 209 293.3)">10</text>
<text x="251.4" y="299.1">中心孔攻丝M6，深度8mm</text>
<text x="179.5" y="300.3">中心孔攻丝M6，深度8mm</text>
</g>
</svg>
